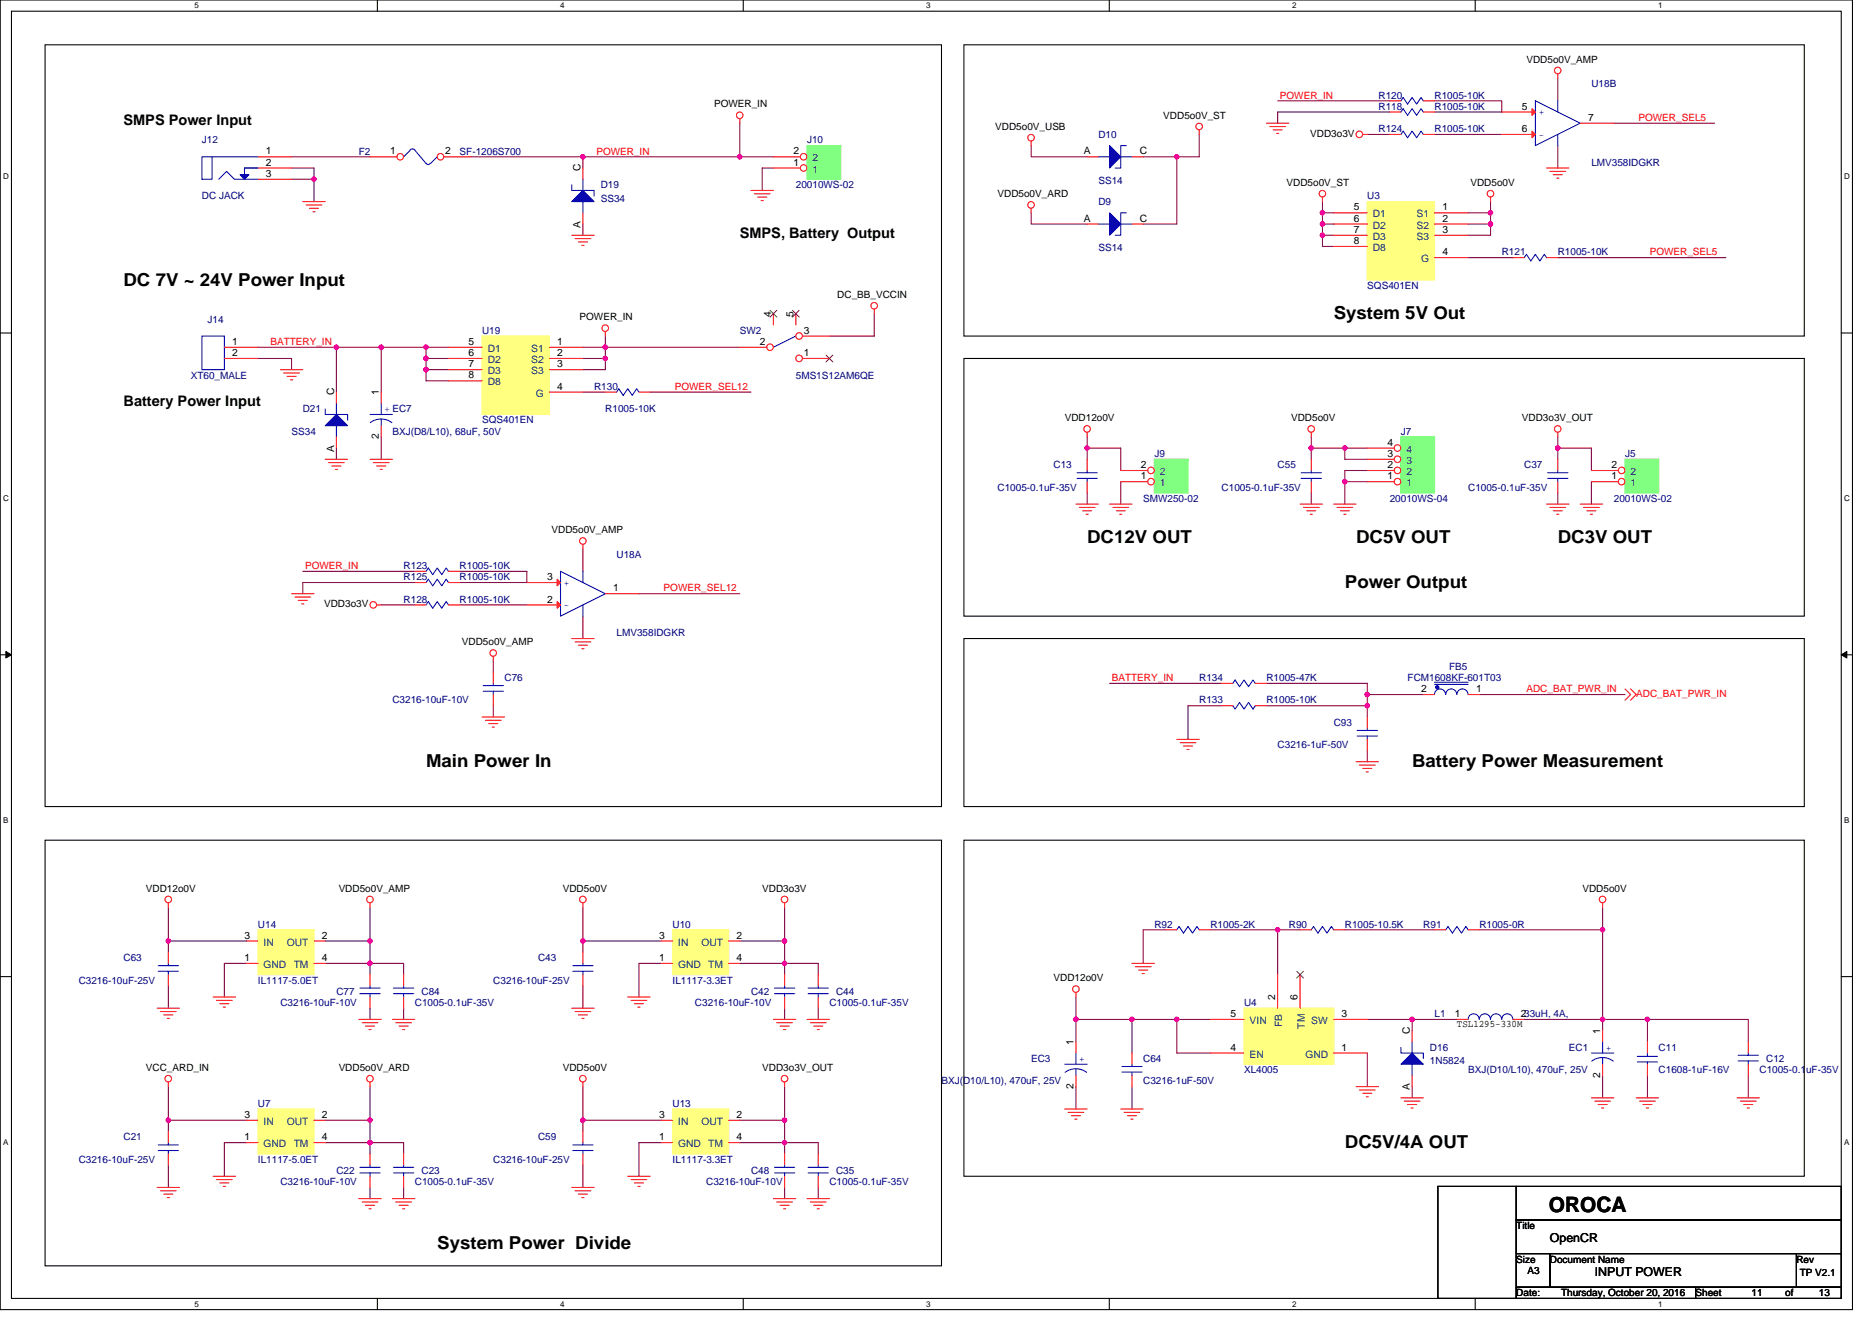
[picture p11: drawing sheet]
<svg xmlns="http://www.w3.org/2000/svg" width="297mm" height="210mm" viewBox="0 0 297 210" stroke-linecap="round" stroke-linejoin="round" font-family="sans-serif">
<path d="M0 0h293.9v207.9h-293.9zM1.8 1.8h290.4v204.3h-290.4z" fill="none" stroke="#000" stroke-width=".17"/>
<g fill="#fff">
<path d="M30.8 .2h.7v1.4h-.7z"/>
<path d="M30.8 206.3h.7v1.4h-.7z"/>
</g>
<path d="M59.9 0v1.8M59.9 206.1v1.8" fill="none" stroke="#000" stroke-width=".17"/>
<g fill="#fff">
<path d="M88.9 .2h.7v1.4h-.7z"/>
<path d="M88.9 206.3h.7v1.4h-.7z"/>
</g>
<path d="M117.9 0v1.8M117.9 206.1v1.8" fill="none" stroke="#000" stroke-width=".17"/>
<g fill="#fff">
<path d="M147 .2h.7v1.4h-.7z"/>
<path d="M147 206.3h.7v1.4h-.7z"/>
</g>
<path d="M176 0v1.8M176 206.1v1.8" fill="none" stroke="#000" stroke-width=".17"/>
<g fill="#fff">
<path d="M205 .2h.7v1.4h-.7z"/>
<path d="M205 206.3h.7v1.4h-.7z"/>
</g>
<path d="M234.1 0v1.8M234.1 206.1v1.8" fill="none" stroke="#000" stroke-width=".17"/>
<g fill="#fff">
<path d="M263.1 .2h.7v1.4h-.7z"/>
<path d="M263.1 206.3h.7v1.4h-.7z"/>
<path d="M.5 27.3h.9v1.4h-.9z"/>
<path d="M292.6 27.3h.9v1.4h-.9z"/>
<path d="M.5 78.4h.9v1.4h-.9z"/>
<path d="M292.6 78.4h.9v1.4h-.9z"/>
</g>
<path d="M0 52.9h1.8M292.2 52.9h1.7" fill="none" stroke="#000" stroke-width=".17"/>
<g fill="#fff">
<path d="M.5 129.5h.8v1.4h-.8z"/>
<path d="M292.6 129.5h.9v1.4h-.9z"/>
</g>
<path d="M0 103.9h1.8M292.2 103.9h1.7" fill="none" stroke="#000" stroke-width=".17"/>
<path d="M.9 103.4l.9 .5-.9 .5zM292.2 103.9l.8-.5v1z" fill="#000" stroke="#000" stroke-width=".16"/>
<g fill="#fff">
<path d="M.5 180.5h.8v1.4h-.8z"/>
<path d="M292.6 180.5h.9v1.4h-.9z"/>
</g>
<g fill="none" stroke="#000" stroke-width=".17">
<path d="M7.2 7.1h142.2v120.9h-142.2zM152.9 7.1h133.4v46.2h-133.4zM152.9 56.9h133.4v40.9h-133.4zM152.9 101.3h133.4v26.7h-133.4zM7.2 133.3h142.2v67.6h-142.2zM152.9 133.3h133.4v53.4h-133.4zM0 155h1.8M292.2 155h1.7M228.2 188.3h12.4v17.8h-12.4zM240.6 199h5.3v5.3h-5.3zM240.6 193.6h51.6v5.4h-51.6zM240.6 188.3h51.6v5.3h-51.6z"/>
<path d="M245.9 199h39.1v5.3h-39.1zM285 199h7.2v5.3h-7.2zM240.6 204.3h28.4v1.8h-28.4zM269 204.3h23.2v1.8h-23.2z"/>
</g>
<g fill="none" stroke="#800040" stroke-width=".17">
<path d="M117.4 19.6v5.3M202.7 16h17.8M220.5 17.8h-17.8v1.8M227.6 16h10.7v1.8h-10.7M247.2 12.4v3.6M256.1 19.6h16M46.3 24.9h12.4M46.3 26.7h3.5v1.7M46.3 28.4h3.5M49.8 28.4v3.6M74.7 24.9h17.8M92.5 24.9v1.8"/>
<path d="M92.5 24.9h24.9M92.5 35.6v1.7M117.4 24.9h5.3M122.7 26.7h-1.8v3.5M163.6 23.1v1.8h8.9M163.6 33.8v1.8h8.9M181.4 24.9h5.3M186.7 24.9v10.7h-5.3M190.3 21.3v3.6h-3.6M209.8 32v1.8h1.8M209.8 35.6h1.8M209.8 37.3h1.8"/>
<path d="M209.8 37.3v1.8h1.8M209.8 35.6v1.7M209.8 33.8v1.8M217 21.3h3.5M227.6 21.3h10.7M233 35.6h3.5M233 33.8h3.5M236.5 32v1.8M236.5 35.6v1.7h-3.5M236.5 33.8v1.8M247.2 23.1v3.6M40.9 56.9h5.4v1.8"/>
<path d="M40.9 55.1h12.5M53.4 55.1v7.1M53.4 55.1h7.1M60.5 55.1v7.1M60.5 55.1h7.1M67.6 55.1v1.8M67.6 58.7v1.8h3.6M67.6 56.9v1.8M67.6 55.1h3.6M67.6 58.7h3.6M67.6 56.9h3.6M92.5 55.1h3.6"/>
<path d="M92.5 56.9h3.6M96.1 56.9v1.8h-3.6M96.1 55.1v1.8M96.1 53.3v1.8M96.1 55.1h21.3M138.7 49.8v3.5h-7.1M233 40.9h7.1M247.2 40.9h26.7M53.4 71.1v1.8M60.5 69.3v3.6M92.5 62.2h3.6M103.2 62.2h16"/>
<path d="M172.5 71.1h5.3v3.6M172.5 69.3v1.8M172.5 78.2v1.8M172.5 71.1v1.8M177.8 76.5v3.5M208.1 78.2v1.8M208.1 71.1v1.8M208.1 71.1h5.3M208.1 69.3v1.8M213.4 71.1v1.8h3.6M213.4 76.5v3.5M213.4 76.5h3.6"/>
<path d="M213.4 71.1h3.6M217 74.7h-3.6v1.8M247.2 71.1h5.3v3.6M247.2 69.3v1.8M247.2 78.2v1.8M247.2 71.1v1.8M252.5 76.5v3.5M48 90.7h17.8M60.5 96h5.3M65.8 92.5h-17.8v1.7M72.9 96h10.7M72.9 90.7h10.7v1.8h-10.7"/>
<path d="M92.5 87.1v3.6M92.5 97.8v3.5M101.4 94.2h16M78.3 104.9v1.8M78.3 112v1.8M176.1 108.5h17.7M193.8 112h-5.3v5.3M201 112h16M201 108.5h16v1.7M217 110.2v1.8M217 119.1v1.8M217 112v1.8"/>
<path d="M217 110.2h8.8M234.7 110.2h23.1M26.7 156.5v3.5M26.7 144v5.4M26.7 149.4h12.5M26.7 149.4v1.7M39.2 152.9h-3.6v5.3M51.6 149.4h7.1M51.6 152.9h7.1M58.7 152.9h5.3v1.8M58.7 144v5.4M58.7 149.4v3.5"/>
<path d="M58.7 152.9v1.8M92.5 156.5v3.5M92.5 149.4h12.4M92.5 144v5.4M92.5 149.4v1.7M104.9 152.9h-3.5v5.3M117.4 149.4h7.1M117.4 152.9h7.1v1.8M124.5 144v5.4M124.5 149.4v3.5h5.3v1.8M170.7 158.2v3.6M185 147.6h-3.6v5.3"/>
<path d="M192.1 147.6h10.6M202.7 147.6v7.1M202.7 147.6h3.6M213.4 147.6h14.2M234.7 147.6h19.6M254.3 144v3.6M254.3 147.6v14.2M26.7 177.8v1.8M26.7 177.8h12.5M26.7 172.5v5.3M51.6 177.8h7.1M58.7 160v1.8"/>
<path d="M58.7 172.5v5.3M58.7 177.8v3.6h5.3v1.7M64 160v1.8M92.5 177.8h12.4M92.5 172.5v5.3M92.5 177.8v1.8M117.4 177.8h7.1M124.5 160v1.8M124.5 172.5v5.3M124.5 177.8v3.6h5.3v1.7M129.8 160v1.8M170.7 161.8v3.6"/>
<path d="M170.7 172.5v3.5M170.7 161.8h8.9M179.6 172.5v3.5M179.6 161.8v5.3M179.6 161.8h7.1M186.7 161.8h5.4M186.7 161.8v5.3h5.4M217 167.1v5.4M217 161.8h7.1M224.1 161.8h7.1M224.1 161.8v1.8M224.1 172.5v1.7"/>
<path d="M241.8 161.8h12.5M254.3 161.8h7.1M254.3 161.8v1.8M254.3 170.7v3.5M261.4 161.8h16v3.6M261.4 161.8v3.6M261.4 170.7v3.5M277.4 170.7v3.5M26.7 184.9v3.6M39.2 181.4h-3.6v5.3M51.6 181.4h7.1v1.7M58.7 188.5v1.7"/>
<path d="M64 188.5v1.7M92.5 184.9v3.6M104.9 181.4h-3.5v5.3M117.4 181.4h7.1v1.7M124.5 188.5v1.7M129.8 188.5v1.7"/>
</g>
<g fill="#f0f" stroke="#f0f" stroke-width=".17">
<circle cx="186.7" cy="161.8" r=".35"/>
<circle cx="179.6" cy="161.8" r=".35"/>
<circle cx="170.7" cy="161.8" r=".35"/>
<circle cx="224.1" cy="161.8" r=".35"/>
<circle cx="202.7" cy="147.6" r=".35"/>
<circle cx="96" cy="56.9" r=".35"/>
<circle cx="49.8" cy="28.4" r=".35"/>
<circle cx="67.6" cy="58.7" r=".35"/>
<circle cx="67.6" cy="56.9" r=".35"/>
<circle cx="92.5" cy="24.9" r=".35"/>
<circle cx="96" cy="55.1" r=".35"/>
<circle cx="209.8" cy="35.5" r=".35"/>
<circle cx="209.8" cy="33.8" r=".35"/>
<circle cx="209.8" cy="37.3" r=".35"/>
<circle cx="236.5" cy="33.8" r=".35"/>
<circle cx="236.5" cy="35.5" r=".35"/>
<circle cx="117.4" cy="24.9" r=".35"/>
<circle cx="60.5" cy="55.1" r=".35"/>
<circle cx="53.4" cy="55.1" r=".35"/>
<circle cx="67.6" cy="55.1" r=".35"/>
<circle cx="58.7" cy="149.3" r=".35"/>
<circle cx="26.7" cy="149.3" r=".35"/>
<circle cx="58.7" cy="152.9" r=".35"/>
<circle cx="124.5" cy="149.3" r=".35"/>
<circle cx="92.5" cy="149.3" r=".35"/>
<circle cx="124.5" cy="152.9" r=".35"/>
<circle cx="92.5" cy="177.8" r=".35"/>
<circle cx="124.5" cy="181.3" r=".35"/>
<circle cx="124.5" cy="177.8" r=".35"/>
<circle cx="186.7" cy="24.9" r=".35"/>
<circle cx="261.4" cy="161.8" r=".35"/>
<circle cx="208.1" cy="71.1" r=".35"/>
<circle cx="213.4" cy="71.1" r=".35"/>
<circle cx="172.5" cy="71.1" r=".35"/>
<circle cx="247.2" cy="71.1" r=".35"/>
<circle cx="58.7" cy="177.8" r=".35"/>
<circle cx="26.7" cy="177.8" r=".35"/>
<circle cx="58.7" cy="181.3" r=".35"/>
<circle cx="254.3" cy="161.8" r=".35"/>
<circle cx="254.3" cy="147.6" r=".35"/>
<circle cx="216.9" cy="110.2" r=".35"/>
<circle cx="216.9" cy="112" r=".35"/>
<circle cx="213.4" cy="76.4" r=".35"/>
</g>
<g fill="none" stroke="#f00" stroke-width=".17">
<path d="M117.4 18.8v.8M201 19.6h3.5M247.2 11.7v.7M48 32h3.6M48.6 32.5h2.5M49.1 33.1h1.4M49.7 33.6h.3M90.7 37.3h3.6M91.2 37.9h2.5M91.8 38.4h1.4M92.3 38.9h.4M119.2 30.2h3.5"/>
<path d="M119.7 30.8h2.5M120.2 31.3h1.5M120.8 31.8h.3M163.6 33.1v.7M163.6 22.4v.7M190.3 20.6v.7M201.5 20.1h2.5M202 20.6h1.5M202.6 21.2h.3M209.8 31.3v.7M216.2 21.3h.8M236.5 31.3v.7"/>
<path d="M245.4 26.7h3.6M245.9 27.2h2.5M246.5 27.7h1.4M247 28.3h.4M44.5 58.7h3.5M45 59.2h2.5M45.5 59.7h1.5M96.1 52.6v.7M138.7 49.1v.7M46.1 60.3h.3M51.6 72.9h3.6M52.1 73.4h2.5"/>
<path d="M52.7 74h1.4M53.2 74.5h.3M58.7 72.9h3.6M59.2 73.4h2.5M59.8 74h1.4M60.3 74.5h.4M172.5 68.6v.7M208.1 68.6v.7M247.2 68.6v.7M46.3 94.2h3.5M46.8 94.8h2.5M47.3 95.3h1.5"/>
<path d="M47.9 95.8h.3M59.8 96h.7M92.5 86.4v.7M170.7 80h3.6M171.3 80.5h2.5M171.8 81.1h1.4M172.3 81.6h.4M176.1 80h3.5M176.6 80.5h2.5M177.1 81.1h1.5M177.7 81.6h.3M206.3 80h3.5"/>
<path d="M206.8 80.5h2.5M207.3 81.1h1.5M207.9 81.6h.3M211.6 80h3.6M212.1 80.5h2.5M212.7 81.1h1.4M213.2 81.6h.4M245.4 80h3.6M245.9 80.5h2.5M246.5 81.1h1.4M247 81.6h.4M250.7 80h3.6"/>
<path d="M251.3 80.5h2.5M251.8 81.1h1.4M252.3 81.6h.4M76.5 113.8h3.5M77 114.3h2.5M77.6 114.9h1.4M78.1 115.4h.3M78.3 104.2v.7M90.7 101.3h3.6M91.2 101.9h2.5M91.8 102.4h1.4M92.3 103h.4"/>
<path d="M186.7 117.3h3.6M187.3 117.9h2.5M187.8 118.4h1.4M188.3 119h.4M193.8 108.5h1.8M199.2 108.5h1.8M257.8 109.3l.9 .9-.9 .9M258.7 109.3l.9 .9-.9 .9M215.2 120.9h3.5M215.7 121.4h2.5M216.2 122h1.5M216.8 122.5h.3"/>
<path d="M26.7 143.3v.7M33.8 158.2h3.6M34.4 158.8h2.4M34.9 159.3h1.4M35.4 159.9h.4M58.7 143.3v.7M92.5 143.3v.7M99.6 158.2h3.6M100.1 158.8h2.5M100.7 159.3h1.4M101.2 159.9h.4M124.5 143.3v.7"/>
<path d="M170.7 157.5v.7M179.6 152.9h3.6M180.1 153.4h2.5M180.7 154h1.4M181.2 154.5h.4M254.3 143.3v.7M24.9 160h3.6M25.5 160.5h2.5M26 161.1h1.4M26.5 161.6h.4M26.7 171.7v.8M56.9 161.8h3.6"/>
<path d="M57.5 162.3h2.5M58 162.9h1.4M58.5 163.4h.4M58.7 171.7v.8M62.3 161.8h3.5M62.8 162.3h2.5M63.3 162.9h1.5M63.9 163.4h.3M90.7 160h3.6M91.2 160.5h2.5M91.8 161.1h1.4M92.3 161.6h.4"/>
<path d="M92.5 171.7v.8M122.7 161.8h3.6M123.3 162.3h2.4M123.8 162.9h1.4M124.3 163.4h.4M124.5 171.7v.8M128.1 161.8h3.5M128.6 162.3h2.5M129.1 162.9h1.5M129.7 163.4h.3M168.9 176h3.6M169.5 176.6h2.5"/>
<path d="M170 177.1h1.4M170.6 177.6h.3M177.8 176h3.6M178.4 176.6h2.5M178.9 177.1h1.4M179.4 177.6h.4M215.2 172.5h3.5M215.7 173h2.5M216.2 173.5h1.5M216.8 174.1h.3M222.3 174.2h3.5M222.8 174.8h2.5"/>
<path d="M223.3 175.3h1.5M223.9 175.9h.3M252.5 174.2h3.6M253 174.8h2.5M253.6 175.3h1.4M254.1 175.9h.4M259.6 174.2h3.6M260.2 174.8h2.5M260.7 175.3h1.4M261.2 175.9h.4M275.6 174.2h3.6M276.2 174.8h2.5"/>
<path d="M276.7 175.3h1.4M277.2 175.9h.4M24.9 188.5h3.6M25.5 189h2.5M26 189.5h1.4M26.5 190.1h.4M33.8 186.7h3.6M34.4 187.2h2.4M34.9 187.7h1.4M35.4 188.3h.4M56.9 190.2h3.6M57.5 190.8h2.5"/>
<path d="M58 191.3h1.4M58.5 191.9h.4M62.3 190.2h3.5M62.8 190.8h2.5M63.3 191.3h1.5M63.9 191.9h.3M90.7 188.5h3.6M91.2 189h2.5M91.8 189.5h1.4M92.3 190.1h.4M99.6 186.7h3.6M100.1 187.2h2.5"/>
<path d="M100.7 187.7h1.4M101.2 188.3h.4M122.7 190.2h3.6M123.3 190.8h2.4M123.8 191.3h1.4M124.3 191.9h.4M128.1 190.2h3.5M128.6 190.8h2.5M129.1 191.3h1.5M129.7 191.9h.3"/>
<circle cx="117.4" cy="18.3" r=".52"/>
<circle cx="247.2" cy="11.2" r=".52"/>
<circle cx="163.6" cy="32.5" r=".52"/>
<circle cx="163.6" cy="21.9" r=".52"/>
<circle cx="190.3" cy="20.1" r=".52"/>
<circle cx="209.8" cy="30.7" r=".52"/>
<circle cx="215.7" cy="21.3" r=".52"/>
<circle cx="236.5" cy="30.7" r=".52"/>
<circle cx="96" cy="52.1" r=".52"/>
<circle cx="138.7" cy="48.5" r=".52"/>
<circle cx="172.5" cy="68.1" r=".52"/>
<circle cx="208.1" cy="68.1" r=".52"/>
<circle cx="247.2" cy="68.1" r=".52"/>
<circle cx="59.2" cy="96" r=".52"/>
<circle cx="92.5" cy="85.9" r=".52"/>
<circle cx="78.3" cy="103.6" r=".52"/>
<circle cx="26.7" cy="142.8" r=".52"/>
<circle cx="58.7" cy="142.8" r=".52"/>
<circle cx="92.5" cy="142.8" r=".52"/>
<circle cx="124.5" cy="142.8" r=".52"/>
<circle cx="170.7" cy="157" r=".52"/>
<circle cx="254.3" cy="142.8" r=".52"/>
<circle cx="26.7" cy="171.2" r=".52"/>
<circle cx="58.7" cy="171.2" r=".52"/>
<circle cx="92.5" cy="171.2" r=".52"/>
<circle cx="124.5" cy="171.2" r=".52"/>
</g>
<path d="M195.6 108.5l.4-.6 .7 1.1 .7-1.1 .7 1.1 .7-1.1 .4 .6" fill="none" stroke="#00f" stroke-width=".17"/>
<path d="M128.1 23.1h5.3v5.3h-5.3z" fill="none" stroke="#80ff80" stroke-width=".17"/>
<path d="M128.1 23.1v5.3h5.3v-5.3z" fill-rule="evenodd" fill="#80ff80" stroke="#80ff80" stroke-width=".17"/>
<circle cx="127.5" cy="26.7" r=".52" fill="#fff" stroke="#f00" stroke-width=".17"/>
<path d="M122.7 26.7h4.3" fill="none" stroke="#f00" stroke-width=".17"/>
<circle cx="127.5" cy="24.9" r=".52" fill="#fff" stroke="#f00" stroke-width=".17"/>
<path d="M122.7 24.9h4.3M65.8 90.7h1.8M71.2 90.7h1.7M26.7 151.1v1.8M26.7 154.7v1.8M39.2 177.8h1.7M49.8 177.8h1.8M39.2 181.4h1.7M49.8 181.4h1.8M124.5 183.1v1.8M124.5 186.7v1.8" fill="none" stroke="#f00" stroke-width=".17"/>
<path d="M67.6 90.7l.4-.6 .7 1.1 .7-1.1 .7 1.1 .7-1.1 .4 .6M25.1 154.2h3.2M25.1 153.3h3.2M26.7 152.9v.4M26.7 154.2v.5M122.9 186.2h3.2M122.9 185.3h3.2M124.5 184.9v.4M124.5 186.2v.5" fill="none" stroke="#00f" stroke-width=".17"/>
<path d="M40.9 176h8.9v7.1h-8.9z" fill="none" stroke="#ffff80" stroke-width=".17"/>
<path d="M40.9 176v7.1h8.9v-7.1z" fill-rule="evenodd" fill="#ffff80" stroke="#ffff80" stroke-width=".17"/>
<path d="M183.2 72.9h5.3v5.3h-5.3z" fill="none" stroke="#80ff80" stroke-width=".17"/>
<path d="M183.2 72.9v5.3h5.3v-5.3z" fill-rule="evenodd" fill="#80ff80" stroke="#80ff80" stroke-width=".17"/>
<circle cx="182.6" cy="76.4" r=".52" fill="#fff" stroke="#f00" stroke-width=".17"/>
<path d="M177.8 76.5h4.3" fill="none" stroke="#f00" stroke-width=".17"/>
<circle cx="182.6" cy="74.7" r=".52" fill="#fff" stroke="#f00" stroke-width=".17"/>
<path d="M92.5 33.8v1.8M92.5 26.7v1.7M53.4 69.3v1.8M53.4 62.2v1.8M177.8 74.7h4.3M65.8 96h1.8M71.2 96h1.7" fill="none" stroke="#f00" stroke-width=".17"/>
<g fill="#00f" stroke="#00f" stroke-width=".17">
<path d="M92.5 30.2l1.8 1.8h-3.6z" fill-rule="evenodd"/>
<path d="M53.4 65.8l1.8 1.8h-3.6z" fill-rule="evenodd"/>
</g>
<path d="M90.7 29.3v.9h3.6v.9M92.5 32v1.8M92.5 28.4v1.8M51.6 64.9v.9h3.6v.9M53.4 67.6v1.7M53.4 64v1.8M67.6 96l.4-.5 .7 1 .7-1 .7 1 .7-1 .4 .5" fill="none" stroke="#00f" stroke-width=".17"/>
<path d="M257.8 72.9h5.4v5.3h-5.4z" fill="none" stroke="#80ff80" stroke-width=".17"/>
<path d="M257.8 72.9v5.3h5.4v-5.3z" fill-rule="evenodd" fill="#80ff80" stroke="#80ff80" stroke-width=".17"/>
<circle cx="257.3" cy="76.4" r=".52" fill="#fff" stroke="#f00" stroke-width=".17"/>
<path d="M252.5 76.5h4.3" fill="none" stroke="#f00" stroke-width=".17"/>
<circle cx="257.3" cy="74.7" r=".52" fill="#fff" stroke="#f00" stroke-width=".17"/>
<g fill="none" stroke="#f00" stroke-width=".17">
<path d="M220.5 17.8h1.8M225.8 17.8h1.8M96.1 62.2h1.7M101.4 62.2h1.8M247.2 72.9v1.8M247.2 76.5v1.7M252.5 74.7h4.3M39.2 149.4h1.7M39.2 152.9h1.7M49.8 149.4h1.8M49.8 152.9h1.8M124.5 154.7v1.8"/>
<path d="M124.5 158.2v1.8M129.8 154.7v1.8M129.8 158.2v1.8M202.7 154.7v5.3M206.3 154.7v5.3M206.3 147.6h1.8M211.6 147.6h1.8M179.6 167.1v1.8M179.6 170.7v1.8M192.1 161.8h5.3M192.1 167.1h5.3M211.6 161.8h5.4"/>
<path d="M211.6 167.1h5.4"/>
</g>
<g fill="none" stroke="#00f" stroke-width=".17">
<path d="M222.3 17.8l.3-.5 .7 1 .8-1 .7 1 .7-1 .3 .5M126.3 53.3l-3.6 1.8M97.8 62.2l.4-.5 .7 1.1 .7-1.1 .7 1.1 .7-1.1 .4 .5M245.6 75.9h3.2M245.6 75h3.2M247.2 74.7v.3M247.2 75.9v.6M122.9 157.7h3.2M122.9 156.8h3.2M124.5 156.5v.3M124.5 157.7v.5M128.2 157.7h3.2"/>
<path d="M128.2 156.8h3.2M129.8 156.5v.3M129.8 157.7v.5M208.1 147.6l.3-.6 .7 1.1 .7-1.1 .8 1.1 .7-1.1 .3 .6M178 170.2h3.2M178 169.3h3.2M179.6 168.9v.4M179.6 170.2v.5"/>
</g>
<path d="M40.9 147.6h8.9v7.1h-8.9zM197.4 160h14.2v8.9h-14.2z" fill="none" stroke="#ffff80" stroke-width=".17"/>
<g fill="#ffff80" stroke="#ffff80" stroke-width=".17">
<path d="M197.4 160v8.9h14.2v-8.9z" fill-rule="evenodd"/>
<path d="M40.9 147.6v7.1h8.9v-7.1z" fill-rule="evenodd"/>
</g>
<path d="M205.8 154.2l1 1M206.8 154.2l-1.1 1" fill="none" stroke="#804000" stroke-width=".16"/>
<circle cx="122.2" cy="55.1" r=".52" fill="#fff" stroke="#f00" stroke-width=".17"/>
<path d="M117.4 55.1h4.3" fill="none" stroke="#f00" stroke-width=".17"/>
<circle cx="126.8" cy="53.3" r=".52" fill="#fff" stroke="#f00" stroke-width=".17"/>
<path d="M127.3 53.3h4.3" fill="none" stroke="#f00" stroke-width=".17"/>
<circle cx="126.8" cy="56.9" r=".52" fill="#fff" stroke="#f00" stroke-width=".17"/>
<g fill="none" stroke="#f00" stroke-width=".17">
<path d="M220.5 16h1.8M225.8 16h1.8M40.9 28.4h5.4M40.9 26.7h5.4M40.9 24.9h5.4M172.5 35.6h1.8M179.6 35.6h1.8M220.5 21.3h1.8M225.8 21.3h1.8M122.7 49.8v1.8M126.3 49.8v1.8M127.3 56.9h4.3"/>
<path d="M172.5 72.9v1.8M172.5 76.5v1.7M208.1 72.9v1.8M208.1 76.5v1.7M78.3 106.7v1.8M78.3 110.2v1.8M64 154.7v1.8M64 158.2v1.8M92.5 151.1v1.8M92.5 154.7v1.8M104.9 149.4h1.8M104.9 152.9h1.8"/>
<path d="M115.6 149.4h1.8M115.6 152.9h1.8M227.6 147.6h1.8M233 147.6h1.7M26.7 179.6v1.8M170.7 165.4v1.7M170.7 170.7v1.8M261.4 168.9v1.8M261.4 165.4v1.7M26.7 183.1v1.8M58.7 183.1v1.8M58.7 186.7v1.8"/>
<path d="M129.8 183.1v1.8M129.8 186.7v1.8"/>
</g>
<path d="M122.2 49.3l1.1 1M123.3 49.3l-1.1 1M125.7 49.3l1.1 1M126.8 49.3l-1.1 1M131.1 56.4l1.1 1M132.1 56.4l-1 1" fill="none" stroke="#804000" stroke-width=".16"/>
<g fill="none" stroke="#00f" stroke-width=".17">
<path d="M222.3 16l.3-.5 .7 1 .8-1 .7 1 .7-1 .3 .5M32 24.9h1.7v3.5h-1.7zM33.7 24.9h7.2M34.7 28.4l1.3-1.2 1.2 1.2h3.7M38.8 26.7h2.1zM38.8 26.7v1M174.3 35.6h1.8M177.8 35.6h1.8M178.7 33.8h-.9v3.5h-.8M222.3 21.3l.3-.5 .7 1.1 .8-1.1 .7 1.1 .7-1.1 .3 .5M170.9 75.9h3.2M170.9 75h3.2"/>
<path d="M172.5 74.7v.3M172.5 75.9v.6M206.5 75.9h3.2M206.5 75h3.2M208.1 74.7v.3M208.1 75.9v.6M76.7 109.7h3.2M76.7 108.8h3.2M78.3 108.5v.3M78.3 109.7v.5M62.4 157.7h3.3M62.4 156.8h3.3"/>
<path d="M64 156.5v.3M64 157.7v.5M90.9 154.2h3.2M90.9 153.3h3.2M92.5 152.9v.4M92.5 154.2v.5M229.4 147.6l.4-.6 .7 1.1 .7-1.1 .7 1.1 .7-1.1 .4 .6M168.9 168.9h3.6M169 170.2a2.86 2.86 0 0 1 3.4 0M170.7 169.6v1.1M170.7 167.1v1.8M259.8 167.7h3.2"/>
<path d="M259.8 168.6h3.2M261.4 168.6v.3M261.4 167.1v.6M25.1 182.6h3.2M25.1 181.7h3.2M26.7 181.4v.3M26.7 182.6v.5M57.1 186.2h3.2M57.1 185.3h3.2M58.7 184.9v.4M58.7 186.2v.5M128.2 186.2h3.2"/>
<path d="M128.2 185.3h3.2M129.8 184.9v.4M129.8 186.2v.5"/>
</g>
<path d="M106.7 147.6h8.9v7.1h-8.9z" fill="none" stroke="#ffff80" stroke-width=".17"/>
<path d="M106.7 147.6v7.1h8.9v-7.1z" fill-rule="evenodd" fill="#ffff80" stroke="#ffff80" stroke-width=".17"/>
<g fill="#00f" stroke="#00f" stroke-width=".17">
<path d="M38.1 27.7h1.4l-.7 .7z" fill-rule="evenodd"/>
<path d="M176.1 33.8l1.7 1.8-1.7 1.7z" fill-rule="evenodd"/>
</g>
<path d="M222.3 69.3h5.3v8.9h-5.3z" fill="none" stroke="#80ff80" stroke-width=".17"/>
<path d="M222.3 69.3v8.9h5.3v-8.9z" fill-rule="evenodd" fill="#80ff80" stroke="#80ff80" stroke-width=".17"/>
<circle cx="221.7" cy="76.4" r=".52" fill="#fff" stroke="#f00" stroke-width=".17"/>
<path d="M217 76.5h4.2" fill="none" stroke="#f00" stroke-width=".17"/>
<circle cx="221.7" cy="74.7" r=".52" fill="#fff" stroke="#f00" stroke-width=".17"/>
<path d="M217 74.7h4.2" fill="none" stroke="#f00" stroke-width=".17"/>
<circle cx="221.7" cy="72.9" r=".52" fill="#fff" stroke="#f00" stroke-width=".17"/>
<path d="M217 72.9h4.2" fill="none" stroke="#f00" stroke-width=".17"/>
<circle cx="221.7" cy="71.1" r=".52" fill="#fff" stroke="#f00" stroke-width=".17"/>
<g fill="none" stroke="#f00" stroke-width=".17">
<path d="M217 71.1h4.2M83.6 96h5.3M83.6 92.5h5.3M96.1 94.2h5.3M217 113.8v1.8M217 117.3v1.8M104.9 177.8h1.8M115.6 177.8h1.8M277.4 165.4v1.7M277.4 168.9v1.8M64 183.1v1.8M64 186.7v1.8"/>
<path d="M104.9 181.4h1.8M115.6 181.4h1.8"/>
</g>
<g fill="none" stroke="#00f" stroke-width=".17">
<path d="M88.9 90.7l7.2 3.5-7.2 3.6zM92.5 96v1.8M92.5 90.7v1.8M215.3 116.8h3.3M215.3 115.9h3.3M217 115.6v.3M217 116.8v.5M275.8 168.4h3.2M275.8 167.5h3.2M277.4 167.1v.4M277.4 168.4v.5M62.4 186.2h3.3"/>
<path d="M62.4 185.3h3.3M64 184.9v.4M64 186.2v.5"/>
</g>
<g fill="#f00" stroke="#f00" stroke-width=".17">
<path d="M88.4 95.5l.5 .5-.5 .5z"/>
<path d="M88.4 91.9l.5 .6-.5 .5z"/>
</g>
<path d="M217 32h10.6v12.4h-10.6zM106.7 176h8.9v7.1h-8.9z" fill="none" stroke="#ffff80" stroke-width=".17"/>
<path d="M106.7 176v7.1h8.9v-7.1z" fill-rule="evenodd" fill="#ffff80" stroke="#ffff80" stroke-width=".17"/>
<path d="M217 32h10.6v12.4h-10.6z" fill="#ffff80"/>
<path d="M217 32h10.6v12.4h-10.6z" fill="none" stroke="#ffff80" stroke-width=".17"/>
<g fill="none" stroke="#f00" stroke-width=".17">
<path d="M211.6 35.6h5.4M211.6 33.8h5.4M211.6 37.3h5.4M211.6 39.1h5.4M227.6 33.8h5.4M227.6 37.3h5.4M227.6 35.6h5.4M227.6 40.9h5.4M65.8 92.5h1.8M71.2 92.5h1.7M193.8 112h1.8M199.2 112h1.8"/>
<path d="M58.7 154.7v1.8M58.7 158.2v1.8M254.3 163.6v1.8M254.3 168.9v1.8"/>
</g>
<g fill="none" stroke="#00f" stroke-width=".17">
<path d="M65.1 23.8l-1.1 1.1M65.8 23.8a.56 .56 0 0 0-.7 0M65.8 23.8l1.8 2.2M68.3 25.9l-.4 .2-.3-.2M69.4 24.9l-1.1 1.1M67.6 92.5l.4-.6 .7 1.1 .7-1.1 .7 1.1 .7-1.1 .4 .6M195.6 112l.4 .5 .7-1 .7 1 .7-1 .7 1 .4-.5M57.1 157.7h3.2M57.1 156.8h3.2M58.7 156.5v.3M58.7 157.7v.5M252.5 167.1h3.6"/>
<path d="M252.6 168.4a2.86 2.86 0 0 1 3.4 0M254.3 167.9v1M254.3 165.4v1.7"/>
</g>
<circle cx="63.5" cy="24.9" r=".52" fill="#fff" stroke="#f00" stroke-width=".17"/>
<path d="M58.7 24.9h4.3" fill="none" stroke="#f00" stroke-width=".17"/>
<circle cx="69.9" cy="24.9" r=".52" fill="#fff" stroke="#f00" stroke-width=".17"/>
<g fill="none" stroke="#f00" stroke-width=".17">
<path d="M238.3 17.8h5.3M250.7 19.6h5.4M70.4 24.9h4.3M172.5 24.9h1.8M179.6 24.9h1.8M238.3 21.3h5.3M35.6 55.1h5.3M35.6 56.9h5.3M71.2 56.9h5.3M71.2 55.1h5.3M71.2 58.7h5.3M87.2 55.1h5.3"/>
<path d="M87.2 58.7h5.3M87.2 56.9h5.3M240.1 40.9h1.7M245.4 40.9h1.8M60.5 62.2v1.8M60.5 67.6v1.7M71.2 60.5h5.3M87.2 62.2h5.3M225.8 110.2h1.8M233 110.2h1.7M185 147.6h1.7M190.3 147.6h1.8"/>
<path d="M92.5 179.6v1.8M224.1 170.7v1.8M224.1 163.6v1.8M231.2 161.8h1.8M240.1 161.8h1.7M92.5 183.1v1.8"/>
</g>
<g fill="none" stroke="#00f" stroke-width=".17">
<path d="M243.6 16l7.1 3.6-7.1 3.5zM247.2 16v1.8M174.3 24.9h1.8M177.8 24.9h1.8M178.7 23.1h-.9v3.6h-.8M247.2 21.3v1.8M32 53.3h3.6v5.4h-3.6zM245.4 40.9l-.4-.5-.7 1-.7-1-.7 1-.7-1-.4 .5M58.7 65.8h3.6M58.8 67.1a2.86 2.86 0 0 1 3.4 0M60.5 66.5v1.1M60.5 64v1.8"/>
<path d="M227.6 108.3h5.4M227.6 108.6h5.4M229.4 110.2a.88 .88 0 0 0-.9-.9 .88 .88 0 0 0-.9 .9M231.2 110.2a.88 .88 0 0 0-.9-.9 .88 .88 0 0 0-.9 .9M232.9 110.2a.88 .88 0 0 0-.8-.9 .88 .88 0 0 0-.9 .9M186.7 147.6l.4-.6 .7 1.1 .7-1.1 .7 1.1 .7-1.1 .4 .6M222.3 166.2v.9h3.5v.9M224.1 168.9v1.8M224.1 165.4v1.7M238.3 161.8a.89 .89 0 0 0-.9-.9 .89 .89 0 0 0-.9 .9 .89 .89 0 0 0-.9-.9 .89 .89 0 0 0-.9 .9 .88 .88 0 0 0-.9-.9 .88 .88 0 0 0-.8 .9M240 161.8a.88 .88 0 0 0-.8-.9 .88 .88 0 0 0-.9 .9M90.9 182.6h3.2"/>
<path d="M90.9 181.7h3.2M92.5 181.4v.3M92.5 182.6v.5"/>
</g>
<g fill="#00f" stroke="#00f" stroke-width=".17">
<path d="M224.1 167.1l1.7 1.8h-3.5z" fill-rule="evenodd"/>
<path d="M176.1 23.1l1.7 1.8-1.7 1.8z" fill-rule="evenodd"/>
<circle cx="228.1" cy="109.1" r=".26"/>
</g>
<path d="M76.5 53.3h10.7v12.5h-10.7z" fill="none" stroke="#ffff80" stroke-width=".17"/>
<path d="M76.5 53.3v12.5h10.7v-12.5z" fill-rule="evenodd" fill="#ffff80" stroke="#ffff80" stroke-width=".17"/>
<g fill="#f00" stroke="#f00" stroke-width=".17">
<path d="M243.1 20.8l.5 .5-.5 .6z"/>
<path d="M243.1 17.3l.5 .5-.5 .5z"/>
</g>
<g fill="#f0f" stroke="#f0f" stroke-width=".17">
<circle cx="186.7" cy="161.8" r=".35"/>
<circle cx="179.6" cy="161.8" r=".35"/>
<circle cx="170.7" cy="161.8" r=".35"/>
<circle cx="224.1" cy="161.8" r=".35"/>
<circle cx="202.7" cy="147.6" r=".35"/>
<circle cx="96" cy="56.9" r=".35"/>
<circle cx="49.8" cy="28.4" r=".35"/>
<circle cx="67.6" cy="58.7" r=".35"/>
<circle cx="67.6" cy="56.9" r=".35"/>
<circle cx="92.5" cy="24.9" r=".35"/>
<circle cx="96" cy="55.1" r=".35"/>
<circle cx="209.8" cy="35.5" r=".35"/>
<circle cx="209.8" cy="33.8" r=".35"/>
<circle cx="209.8" cy="37.3" r=".35"/>
<circle cx="236.5" cy="33.8" r=".35"/>
<circle cx="236.5" cy="35.5" r=".35"/>
<circle cx="117.4" cy="24.9" r=".35"/>
<circle cx="60.5" cy="55.1" r=".35"/>
<circle cx="53.4" cy="55.1" r=".35"/>
<circle cx="67.6" cy="55.1" r=".35"/>
<circle cx="58.7" cy="149.3" r=".35"/>
<circle cx="26.7" cy="149.3" r=".35"/>
<circle cx="58.7" cy="152.9" r=".35"/>
<circle cx="124.5" cy="149.3" r=".35"/>
<circle cx="92.5" cy="149.3" r=".35"/>
<circle cx="124.5" cy="152.9" r=".35"/>
<circle cx="92.5" cy="177.8" r=".35"/>
<circle cx="124.5" cy="181.3" r=".35"/>
<circle cx="124.5" cy="177.8" r=".35"/>
<circle cx="186.7" cy="24.9" r=".35"/>
<circle cx="261.4" cy="161.8" r=".35"/>
<circle cx="208.1" cy="71.1" r=".35"/>
<circle cx="213.4" cy="71.1" r=".35"/>
<circle cx="172.5" cy="71.1" r=".35"/>
<circle cx="247.2" cy="71.1" r=".35"/>
<circle cx="58.7" cy="177.8" r=".35"/>
<circle cx="26.7" cy="177.8" r=".35"/>
<circle cx="58.7" cy="181.3" r=".35"/>
<circle cx="254.3" cy="161.8" r=".35"/>
<circle cx="254.3" cy="147.6" r=".35"/>
<circle cx="216.9" cy="110.2" r=".35"/>
<circle cx="216.9" cy="112" r=".35"/>
<circle cx="213.4" cy="76.4" r=".35"/>
</g>
<text font-size="3.4" x="245.8" y="192.3">OROCA</text>
<g font-size="2.8">
<text x="19.6" y="45.3">DC 7V ~ 24V Power Input</text>
<text x="211.6" y="50.7">System 5V Out</text>
<text x="172.5" y="86.2">DC12V OUT</text>
<text x="215.2" y="86.2">DC5V OUT</text>
<text x="247.2" y="86.2">DC3V OUT</text>
<text x="213.4" y="93.3">Power Output</text>
<text x="67.6" y="121.8">Main Power In</text>
<text x="224.1" y="121.8">Battery Power Measurement</text>
<text x="213.4" y="182.2">DC5V/4A OUT</text>
<text x="69.4" y="198.2">System Power Divide</text>
</g>
<g font-size="2.3">
<text x="19.6" y="19.9">SMPS Power Input</text>
<text x="117.4" y="37.7">SMPS, Battery Output</text>
<text x="19.6" y="64.4">Battery Power Input</text>
</g>
<g font-size="1.9">
<text x="245.9" y="197.2">OpenCR</text>
<text x="253" y="202.5">INPUT POWER</text>
</g>
<g font-size="1.6">
<text x="242.2" y="9.9">VDD5o0V_AMP</text>
<text x="113.3" y="17.1">POWER_IN</text>
<text x="241.5" y="17.4">5</text>
<text x="157.9" y="20.6">VDD5o0V_USB</text>
<text x="184.6" y="18.8">VDD5o0V_ST</text>
<text x="207.9" y="21.7">VDD3o3V</text>
<text x="241.5" y="21">6</text>
<text x="252" y="19.2">7</text>
<text x="42.2" y="28.1">3</text>
<text x="42.2" y="26.3">2</text>
<text x="42.2" y="24.5">1</text>
<text x="61.9" y="24.5">1</text>
<text x="70.6" y="24.5">2</text>
<text x="92.1" y="27.2" transform="rotate(-90 92.1 27.2)">C</text>
<text x="125.9" y="26.3">1</text>
<text x="125.9" y="24.5">2</text>
<text x="172" y="24.5">A</text>
<text x="180.9" y="24.5">C</text>
<text x="204.1" y="29.5">VDD5o0V_ST</text>
<text x="233.3" y="29.5">VDD5o0V</text>
<text x="158.3" y="31.3">VDD5o0V_ARD</text>
<text x="172" y="35.2">A</text>
<text x="180.9" y="35.2">C</text>
<text x="214.8" y="35.2">6</text>
<text x="214.8" y="33.4">5</text>
<text x="228.9" y="33.4">1</text>
<text x="228.9" y="35.2">2</text>
<text x="92.1" y="36.1" transform="rotate(-90 92.1 36.1)">A</text>
<text x="214.8" y="37">7</text>
<text x="214.8" y="38.7">8</text>
<text x="228.9" y="37">3</text>
<text x="228.9" y="40.5">4</text>
<text x="132.9" y="47.3">DC_BB_VCCIN</text>
<text x="92" y="50.8">POWER_IN</text>
<text x="122.3" y="50.3" transform="rotate(-90 122.3 50.3)">4</text>
<text x="125.9" y="50.3" transform="rotate(-90 125.9 50.3)">5</text>
<text x="127.5" y="53">3</text>
<text x="36.8" y="54.7">1</text>
<text x="36.8" y="56.5">2</text>
<text x="74.4" y="56.5">6</text>
<text x="74.4" y="54.7">5</text>
<text x="74.4" y="58.3">7</text>
<text x="88.4" y="54.7">1</text>
<text x="88.4" y="58.3">3</text>
<text x="88.4" y="56.5">2</text>
<text x="120.6" y="54.7">2</text>
<text x="127.5" y="56.5">1</text>
<text x="53" y="62.8" transform="rotate(-90 53 62.8)">C</text>
<text x="60.1" y="62.8" transform="rotate(-90 60.1 62.8)">1</text>
<text x="74.4" y="60.1">8</text>
<text x="88.4" y="61.8">4</text>
<text x="53" y="71.7" transform="rotate(-90 53 71.7)">A</text>
<text x="60.1" y="69.7" transform="rotate(-90 60.1 69.7)">2</text>
<text x="168.9" y="66.8">VDD12o0V</text>
<text x="204.9" y="66.8">VDD5o0V</text>
<text x="220.2" y="70.7">4</text>
<text x="241.5" y="66.8">VDD3o3V_OUT</text>
<text x="181" y="76.1">1</text>
<text x="181" y="74.3">2</text>
<text x="220.2" y="76.1">1</text>
<text x="220.2" y="74.3">2</text>
<text x="220.2" y="72.5">3</text>
<text x="255.7" y="76.1">1</text>
<text x="255.7" y="74.3">2</text>
<text x="87.5" y="84.6">VDD5o0V_AMP</text>
<text x="86.8" y="95.6">2</text>
<text x="86.8" y="92.1">3</text>
<text x="97.3" y="93.9">1</text>
<text x="51.4" y="96.4">VDD3o3V</text>
<text x="73.3" y="102.4">VDD5o0V_AMP</text>
<text x="225.5" y="109.9">2</text>
<text x="234.2" y="109.9">1</text>
<text x="23.2" y="141.5">VDD12o0V</text>
<text x="53.7" y="141.5">VDD5o0V_AMP</text>
<text x="89.3" y="141.5">VDD5o0V</text>
<text x="120.9" y="141.5">VDD3o3V</text>
<text x="251.1" y="141.5">VDD5o0V</text>
<text x="38.8" y="149">3</text>
<text x="51.1" y="149">2</text>
<text x="104.6" y="149">3</text>
<text x="116.9" y="149">2</text>
<text x="38.8" y="152.5">1</text>
<text x="51.1" y="152.5">4</text>
<text x="104.6" y="152.5">1</text>
<text x="116.9" y="152.5">4</text>
<text x="167.2" y="155.7">VDD12o0V</text>
<text x="195.3" y="161.4">5</text>
<text x="202.3" y="158.8" transform="rotate(-90 202.3 158.8)">2</text>
<text x="205.9" y="158.8" transform="rotate(-90 205.9 158.8)">6</text>
<text x="212.9" y="161.4">3</text>
<text x="230.8" y="161.4">1</text>
<text x="241.3" y="161.4">233uH, 4A,</text>
<text x="170.3" y="165.9" transform="rotate(-90 170.3 165.9)">1</text>
<text x="195.3" y="166.8">4</text>
<text x="212.9" y="166.8">1</text>
<text x="223.7" y="164.1" transform="rotate(-90 223.7 164.1)">C</text>
<text x="231.2" y="163">TSL1295-330M</text>
<text x="253.9" y="164.1" transform="rotate(-90 253.9 164.1)">1</text>
<text x="23.2" y="170">VCC_ARD_IN</text>
<text x="53.7" y="170">VDD5o0V_ARD</text>
<text x="89.3" y="170">VDD5o0V</text>
<text x="120.9" y="170">VDD3o3V_OUT</text>
<text x="170.3" y="172.8" transform="rotate(-90 170.3 172.8)">2</text>
<text x="223.7" y="173" transform="rotate(-90 223.7 173)">A</text>
<text x="253.9" y="171.1" transform="rotate(-90 253.9 171.1)">2</text>
<text x="38.8" y="177.4">3</text>
<text x="51.1" y="177.4">2</text>
<text x="104.6" y="177.4">3</text>
<text x="116.9" y="177.4">2</text>
<text x="38.8" y="181">1</text>
<text x="51.1" y="181">4</text>
<text x="104.6" y="181">1</text>
<text x="116.9" y="181">4</text>
<text x="240.6" y="195.1">Title</text>
<text x="240.6" y="200.4">Size</text>
<text x="242.4" y="202.2">A3</text>
<text x="245.9" y="200.4">Document Name</text>
<text x="285" y="200.4">Rev</text>
<text x="285.6" y="202.5">TP V2.1</text>
<text x="240.6" y="205.7">Date:</text>
<text x="247.7" y="205.7">Thursday, October 20, 2016</text>
<text x="269" y="205.7">Sheet</text>
<text x="277.9" y="205.7">11</text>
<text x="283.3" y="205.7">of</text>
<text x="288.6" y="205.7">13</text>
</g>
<g font-size="1.6" fill="#f00">
<text x="203.1" y="15.6">POWER_IN</text>
<text x="260" y="19.2">POWER_SEL5</text>
<text x="94.6" y="24.5">POWER_IN</text>
<text x="261.8" y="40.5">POWER_SEL5</text>
<text x="42.9" y="54.8">BATTERY_IN</text>
<text x="107.1" y="61.9">POWER_SEL12</text>
<text x="48.4" y="90.3">POWER_IN</text>
<text x="105.3" y="93.9">POWER_SEL12</text>
<text x="176.4" y="108.1">BATTERY_IN</text>
<text x="242.2" y="109.9">ADC_BAT_PWR_IN</text>
<text x="259.6" y="110.6">ADC_BAT_PWR_IN</text>
</g>
<g font-size="1.6" fill="#000080">
<text x="218.7" y="17.4">R118</text>
<text x="218.7" y="15.6">R120</text>
<text x="227.6" y="17.4">R1005-10K</text>
<text x="227.6" y="15.6">R1005-10K</text>
<text x="252.5" y="13.9">U18B</text>
<text x="32" y="22.8">J12</text>
<text x="128.1" y="22.8">J10</text>
<text x="174.3" y="21.9">D10</text>
<text x="218.7" y="21">R124</text>
<text x="227.6" y="21">R1005-10K</text>
<text x="56.9" y="24.5">F2</text>
<text x="72.9" y="24.5">SF-1206S700</text>
<text x="95.3" y="29.9">D19</text>
<text x="126.3" y="29.9">20010WS-02</text>
<text x="174.3" y="29.1">SS14</text>
<text x="252.5" y="26.3">LMV358IDGKR</text>
<text x="32" y="31.6">DC JACK</text>
<text x="95.3" y="32">SS34</text>
<text x="174.3" y="32.5">D9</text>
<text x="217" y="31.6">U3</text>
<text x="174.3" y="39.8">SS14</text>
<text x="238.3" y="40.5">R121</text>
<text x="247.2" y="40.5">R1005-10K</text>
<text x="217" y="45.9">SQS401EN</text>
<text x="32.9" y="51.2">J14</text>
<text x="76.5" y="53">U19</text>
<text x="117.4" y="53">SW2</text>
<text x="30.3" y="60.1">XT60_MALE</text>
<text x="48" y="65.4">D21</text>
<text x="94.3" y="61.9">R130</text>
<text x="96.1" y="65.4">R1005-10K</text>
<text x="126.3" y="60.1">5MS1S12AM6QE</text>
<text x="46.3" y="69">SS34</text>
<text x="62.3" y="69">BXJ(D8/L10), 68uF, 50V</text>
<text x="76.5" y="67.2">SQS401EN</text>
<text x="222.3" y="69">J7</text>
<text x="158.3" y="77.9">C1005-0.1uF-35V</text>
<text x="167.2" y="74.3">C13</text>
<text x="183.2" y="72.5">J9</text>
<text x="193.8" y="77.9">C1005-0.1uF-35V</text>
<text x="202.7" y="74.3">C55</text>
<text x="233" y="77.9">C1005-0.1uF-35V</text>
<text x="241.8" y="74.3">C37</text>
<text x="257.8" y="72.5">J5</text>
<text x="181.4" y="79.7">SMW250-02</text>
<text x="220.5" y="79.7">20010WS-04</text>
<text x="256.1" y="79.7">20010WS-02</text>
<text x="97.8" y="88.5">U18A</text>
<text x="64" y="90.3">R123</text>
<text x="64" y="95.7">R128</text>
<text x="64" y="92.1">R125</text>
<text x="72.9" y="90.3">R1005-10K</text>
<text x="72.9" y="95.7">R1005-10K</text>
<text x="72.9" y="92.1">R1005-10K</text>
<text x="97.8" y="101">LMV358IDGKR</text>
<text x="229.9" y="106.3">FB5</text>
<text x="62.3" y="111.7">C3216-10uF-10V</text>
<text x="80" y="108.1">C76</text>
<text x="190.3" y="108.1">R134</text>
<text x="190.3" y="111.7">R133</text>
<text x="201" y="108.1">R1005-47K</text>
<text x="201" y="111.7">R1005-10K</text>
<text x="223.3" y="108.1">FCM1608KF-601T03</text>
<text x="202.7" y="118.8">C3216-1uF-50V</text>
<text x="211.6" y="115.2">C93</text>
<text x="40.9" y="147.2">U14</text>
<text x="106.7" y="147.2">U10</text>
<text x="183.2" y="147.2">R92</text>
<text x="192.1" y="147.2">R1005-2K</text>
<text x="204.5" y="147.2">R90</text>
<text x="213.4" y="147.2">R1005-10.5K</text>
<text x="225.8" y="147.2">R91</text>
<text x="234.7" y="147.2">R1005-0R</text>
<text x="19.6" y="152.5">C63</text>
<text x="85.4" y="152.5">C43</text>
<text x="12.5" y="156.1">C3216-10uF-25V</text>
<text x="40.9" y="156.1">IL1117-5.0ET</text>
<text x="44.5" y="159.7">C3216-10uF-10V</text>
<text x="53.4" y="157.9">C77</text>
<text x="65.8" y="159.7">C1005-0.1uF-35V</text>
<text x="66.9" y="157.9">C84</text>
<text x="78.3" y="156.1">C3216-10uF-25V</text>
<text x="106.7" y="156.1">IL1117-3.3ET</text>
<text x="110.3" y="159.7">C3216-10uF-10V</text>
<text x="119.2" y="157.9">C42</text>
<text x="131.6" y="159.7">C1005-0.1uF-35V</text>
<text x="132.7" y="157.9">C44</text>
<text x="197.4" y="159.7">U4</text>
<text x="227.6" y="161.4">L1</text>
<text x="226.9" y="166.8">D16</text>
<text x="249" y="166.8">EC1</text>
<text x="263.2" y="166.8">C11</text>
<text x="149.4" y="172.1">BXJ(D10/L10), 470uF, 25V</text>
<text x="163.6" y="168.6">EC3</text>
<text x="181.4" y="168.6">C64</text>
<text x="181.4" y="172.1">C3216-1uF-50V</text>
<text x="197.4" y="170.3">XL4005</text>
<text x="226.9" y="168.9">1N5824</text>
<text x="233" y="170.3">BXJ(D10/L10), 470uF, 25V</text>
<text x="263.2" y="170.3">C1608-1uF-16V</text>
<text x="279.2" y="170.3">C1005-0.1uF-35V</text>
<text x="280.2" y="168.6">C12</text>
<text x="40.9" y="175.7">U7</text>
<text x="106.7" y="175.7">U13</text>
<text x="12.5" y="184.6">C3216-10uF-25V</text>
<text x="19.6" y="181">C21</text>
<text x="40.9" y="184.6">IL1117-5.0ET</text>
<text x="78.3" y="184.6">C3216-10uF-25V</text>
<text x="85.4" y="181">C59</text>
<text x="106.7" y="184.6">IL1117-3.3ET</text>
<text x="44.5" y="188.1">C3216-10uF-10V</text>
<text x="53.4" y="186.3">C22</text>
<text x="65.8" y="188.1">C1005-0.1uF-35V</text>
<text x="66.9" y="186.3">C23</text>
<text x="112.1" y="188.1">C3216-10uF-10V</text>
<text x="119.2" y="186.3">C48</text>
<text x="131.6" y="188.1">C1005-0.1uF-35V</text>
<text x="132.7" y="186.3">C35</text>
</g>
<g font-size="1.6" fill="#00f">
<text x="244.2" y="18.3">+</text>
<text x="244.2" y="21.9">-</text>
<text x="61" y="65.4">+ EC7</text>
<text x="89.5" y="93">+</text>
<text x="89.5" y="96.5">-</text>
<text x="254.8" y="166.8">+</text>
<text x="171.3" y="168.6">+</text>
</g>
<g font-size="1.6" fill="#004080">
<text x="128.9" y="27.4">1</text>
<text x="128.9" y="25.6">2</text>
<text x="217.8" y="34.5">D1</text>
<text x="224.8" y="34.5">S1</text>
<text x="217.8" y="36.3">D2</text>
<text x="217.8" y="38.1">D3</text>
<text x="217.8" y="39.8">D8</text>
<text x="224.8" y="38.1">S3</text>
<text x="224.8" y="36.3">S2</text>
<text x="225.5" y="41.6">G</text>
<text x="77.4" y="57.6">D2</text>
<text x="77.4" y="55.8">D1</text>
<text x="77.4" y="59.4">D3</text>
<text x="84.3" y="55.8">S1</text>
<text x="84.3" y="59.4">S3</text>
<text x="84.3" y="57.6">S2</text>
<text x="77.4" y="61.2">D8</text>
<text x="85" y="62.9">G</text>
<text x="223.2" y="71.8">4</text>
<text x="184.1" y="77.2">1</text>
<text x="184.1" y="75.4">2</text>
<text x="223.2" y="77.2">1</text>
<text x="223.2" y="75.4">2</text>
<text x="223.2" y="73.6">3</text>
<text x="258.7" y="77.2">1</text>
<text x="258.7" y="75.4">2</text>
<text x="41.8" y="150.1">IN</text>
<text x="41.8" y="153.6">GND</text>
<text x="45.5" y="150.1">OUT</text>
<text x="46.6" y="153.6">TM</text>
<text x="107.6" y="150.1">IN</text>
<text x="107.6" y="153.6">GND</text>
<text x="111.3" y="150.1">OUT</text>
<text x="112.4" y="153.6">TM</text>
<text x="198.3" y="162.5">VIN</text>
<text x="198.3" y="167.9">EN</text>
<text x="203.5" y="163" transform="rotate(-90 203.5 163)">FB</text>
<text x="207" y="163.3" transform="rotate(-90 207 163.3)">TM</text>
<text x="207.2" y="167.9">GND</text>
<text x="208.1" y="162.5">SW</text>
<text x="41.8" y="178.5">IN</text>
<text x="45.5" y="178.5">OUT</text>
<text x="107.6" y="178.5">IN</text>
<text x="111.3" y="178.5">OUT</text>
<text x="41.8" y="182.1">GND</text>
<text x="46.6" y="182.1">TM</text>
<text x="107.6" y="182.1">GND</text>
<text x="112.4" y="182.1">TM</text>
</g>
<g font-size="1.3">
<text x="30.8" y="1.3">5</text>
<text x="88.9" y="1.3">4</text>
<text x="147" y="1.3">3</text>
<text x="205" y="1.3">2</text>
<text x="263.1" y="1.3">1</text>
<text x=".5" y="28.4">D</text>
<text x="292.6" y="28.4">D</text>
<text x=".5" y="79.5">C</text>
<text x="292.6" y="79.5">C</text>
<text x=".5" y="130.6">B</text>
<text x="292.6" y="130.6">B</text>
<text x=".5" y="181.7">A</text>
<text x="292.6" y="181.7">A</text>
<text x="30.8" y="207.4">5</text>
<text x="88.9" y="207.4">4</text>
<text x="147" y="207.4">3</text>
<text x="205" y="207.4">2</text>
<text x="263.1" y="207.4">1</text>
</g>
</svg>
